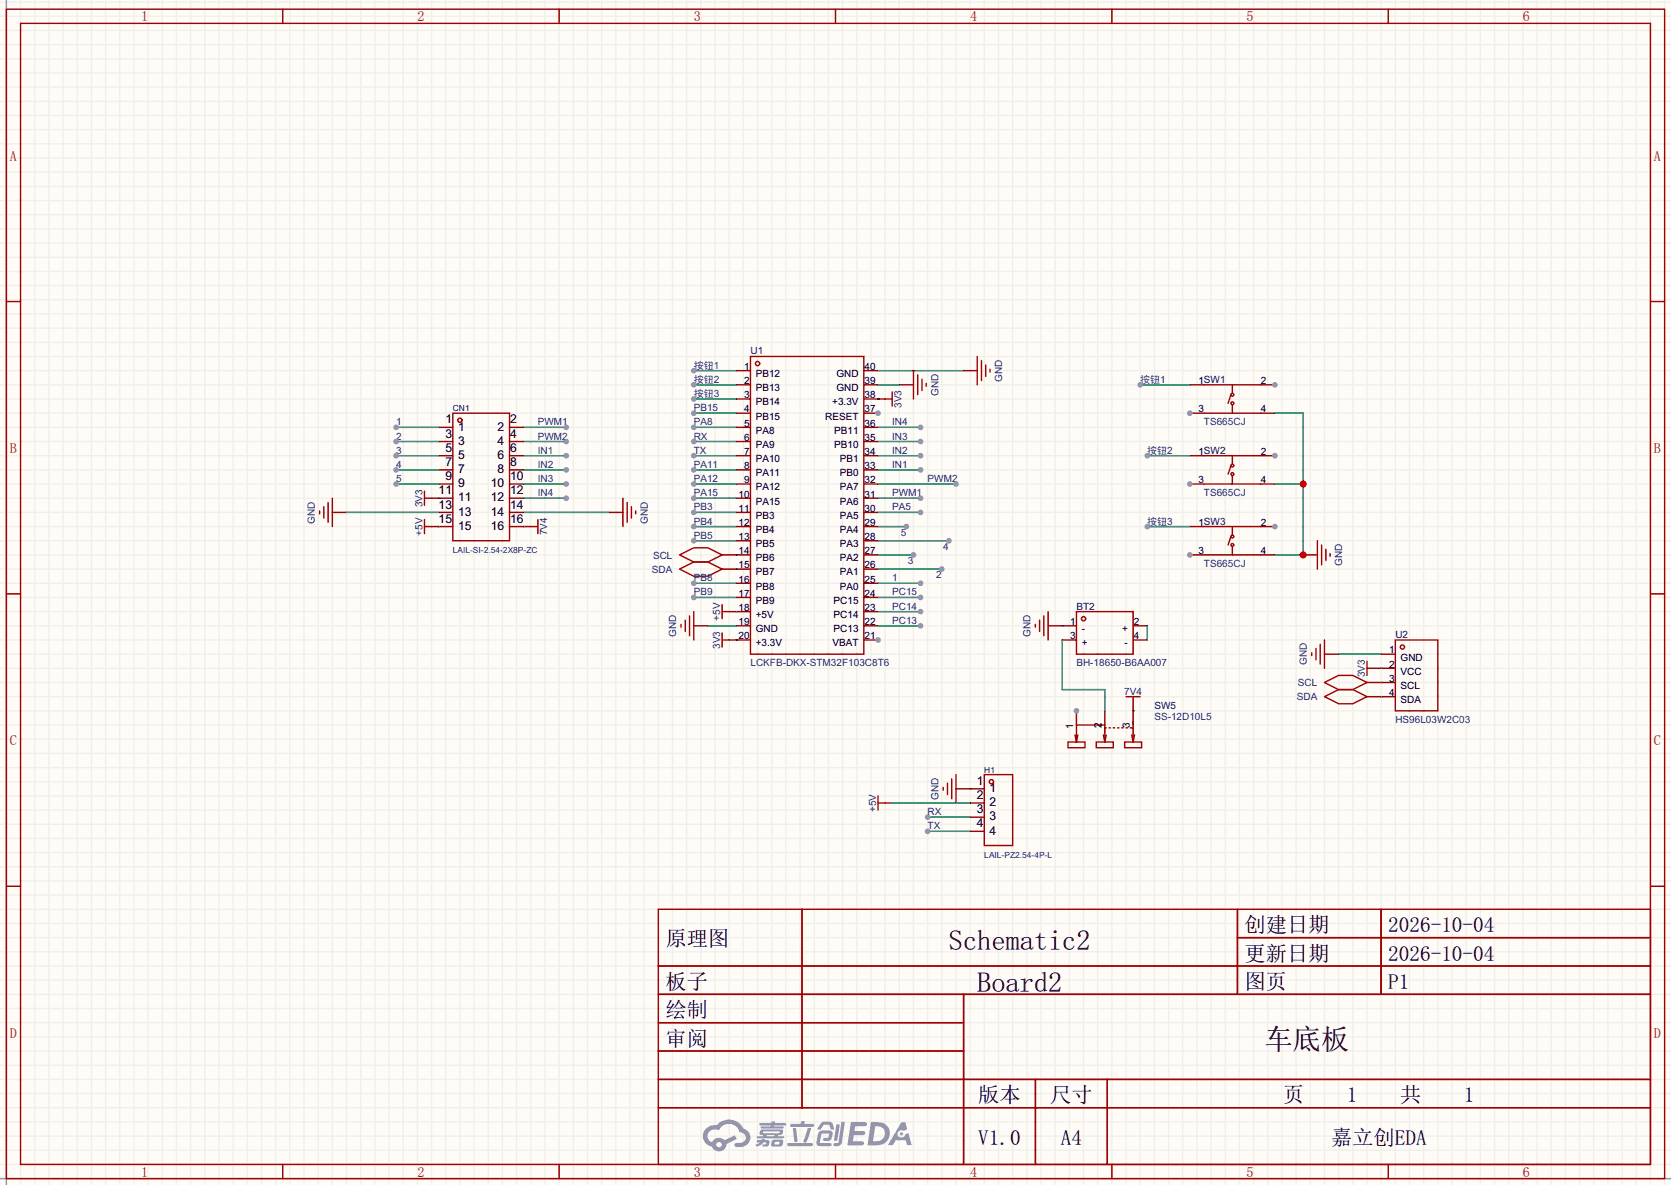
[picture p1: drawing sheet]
<svg xmlns="http://www.w3.org/2000/svg" width="299mm" height="212mm" viewBox="0 0 299 212" stroke-linecap="round" stroke-linejoin="round" font-family="sans-serif">
<path d="M0 0h299.5v212.3h-299.5z" fill="#fffcf7"/>
<g fill="none" stroke="#f0f0eb" stroke-width=".25">
<path d="M0 .4h299.5M0 2.9h299.5M0 5.5h299.5M0 8h299.5M0 10.5h299.5M0 13.1h299.5M0 15.6h299.5M0 18.2h299.5M1.1 0v212.3M3.7 0v212.3M6.2 0v212.3M8.8 0v212.3"/>
<path d="M11.3 0v212.3M13.8 0v212.3M16.4 0v212.3M18.9 0v212.3M21.5 0v212.3M24 0v212.3M26.5 0v212.3M29.1 0v212.3M31.6 0v212.3M34.2 0v212.3M36.7 0v212.3M39.2 0v212.3"/>
<path d="M41.8 0v212.3M44.3 0v212.3M46.9 0v212.3M49.4 0v212.3M51.9 0v212.3M54.5 0v212.3M57 0v212.3M59.6 0v212.3M62.1 0v212.3M64.6 0v212.3M67.2 0v212.3M69.7 0v212.3"/>
<path d="M72.3 0v212.3M74.8 0v212.3M77.3 0v212.3M79.9 0v212.3M82.4 0v212.3M85 0v212.3M87.5 0v212.3M90 0v212.3M92.6 0v212.3M95.1 0v212.3M97.7 0v212.3M100.2 0v212.3"/>
<path d="M102.7 0v212.3M105.3 0v212.3M107.8 0v212.3M110.4 0v212.3M112.9 0v212.3M115.4 0v212.3M118 0v212.3M120.5 0v212.3M123.1 0v212.3M125.6 0v212.3M128.1 0v212.3M130.7 0v212.3"/>
<path d="M133.2 0v212.3M135.8 0v212.3M138.3 0v212.3M140.8 0v212.3M143.4 0v212.3M145.9 0v212.3M148.5 0v212.3M151 0v212.3M153.5 0v212.3M156.1 0v212.3M158.6 0v212.3M161.2 0v212.3"/>
<path d="M163.7 0v212.3M166.2 0v212.3M168.8 0v212.3M171.3 0v212.3M173.9 0v212.3M176.4 0v212.3M178.9 0v212.3M181.5 0v212.3M184 0v212.3M186.6 0v212.3M189.1 0v212.3M191.6 0v212.3"/>
<path d="M194.2 0v212.3M196.7 0v212.3M199.3 0v212.3M201.8 0v212.3M204.3 0v212.3M206.9 0v212.3M209.4 0v212.3M212 0v212.3M214.5 0v212.3M217 0v212.3M219.6 0v212.3M222.1 0v212.3"/>
<path d="M224.7 0v212.3M227.2 0v212.3M229.7 0v212.3M232.3 0v212.3M234.8 0v212.3M237.4 0v212.3M239.9 0v212.3M242.4 0v212.3M245 0v212.3M247.5 0v212.3M250.1 0v212.3M252.6 0v212.3"/>
<path d="M255.1 0v212.3M257.7 0v212.3M260.2 0v212.3M262.8 0v212.3M265.3 0v212.3M267.8 0v212.3M270.4 0v212.3M272.9 0v212.3M275.5 0v212.3M278 0v212.3M280.5 0v212.3M283.1 0v212.3"/>
<path d="M285.6 0v212.3M288.2 0v212.3M290.7 0v212.3M293.2 0v212.3M295.8 0v212.3M298.3 0v212.3M0 20.7h299.5M0 23.2h299.5M0 25.8h299.5M0 28.3h299.5M0 30.9h299.5M0 33.4h299.5"/>
<path d="M0 35.9h299.5M0 38.5h299.5M0 41h299.5M0 43.6h299.5M0 46.1h299.5M0 48.6h299.5M0 51.2h299.5M0 53.7h299.5M0 56.3h299.5M0 58.8h299.5M0 61.3h299.5M0 63.9h299.5"/>
<path d="M0 66.4h299.5M0 69h299.5M0 71.5h299.5M0 74h299.5M0 76.6h299.5M0 79.1h299.5M0 81.7h299.5M0 84.2h299.5M0 86.7h299.5M0 89.3h299.5M0 91.8h299.5M0 94.4h299.5"/>
<path d="M0 96.9h299.5M0 99.4h299.5M0 102h299.5M0 104.5h299.5M0 107.1h299.5M0 109.6h299.5M0 112.1h299.5M0 114.7h299.5M0 117.2h299.5M0 119.8h299.5M0 122.3h299.5M0 124.8h299.5"/>
<path d="M0 127.4h299.5M0 129.9h299.5M0 132.5h299.5M0 135h299.5M0 137.5h299.5M0 140.1h299.5M0 142.6h299.5M0 145.2h299.5M0 147.7h299.5M0 150.2h299.5M0 152.8h299.5M0 155.3h299.5"/>
<path d="M0 157.9h299.5M0 160.4h299.5M0 162.9h299.5M0 165.5h299.5M0 168h299.5M0 170.6h299.5M0 173.1h299.5M0 175.6h299.5M0 178.2h299.5M0 180.7h299.5M0 183.3h299.5M0 185.8h299.5"/>
<path d="M0 188.3h299.5M0 190.9h299.5M0 193.4h299.5M0 196h299.5M0 198.5h299.5M0 201h299.5M0 203.6h299.5M0 206.1h299.5M0 208.7h299.5M0 211.2h299.5"/>
</g>
<path d="M1.1 0v212.3M0 211.2h299.5" fill="none" stroke="#999" stroke-width=".25"/>
<g fill="none" stroke="#a10000" stroke-width=".25">
<path d="M1.1 1.6h297.2v209.6h-297.2zM3.7 4.2h292.1v204.5h-292.1zM50.7 1.6v2.6M100.2 1.6v2.6M149.7 1.6v2.6M199.3 1.6v2.6M248.8 1.6v2.6M1.1 54h2.6M295.8 54h2.5M1.1 106.4h2.6M295.8 106.4h2.5M1.1 158.8h2.6"/>
<path d="M295.8 158.8h2.5M118 162.9h177.8v45.8h-177.8zM118 173.1h177.8M118 178.2h177.8M143.7 162.9v35.6M172.7 178.2v30.5M221.8 162.9v15.3M221.8 168h74M247.5 162.9v15.3M118 183.3h54.7M118 193.4h177.8M118 188.3h54.7"/>
<path d="M118 198.5h177.8M185.6 193.4v15.3M198.4 193.4v15.3M50.7 208.7v2.5M100.2 208.7v2.5M149.7 208.7v2.5M199.3 208.7v2.5M248.8 208.7v2.5"/>
</g>
<g fill="#5487ff">
<path d="M152.5 201.1h1.6a1.34 1.34 0 0 1 1.2 .1 .37 .37 0 0 1-.3 .6h-1.7l-.2 .9h1.6a.37 .37 0 0 1 .4 .4 .37 .37 0 0 1-.4 .3h-1.7l-.2 1.1h.8a1.26 1.26 0 0 1 1.2 .2 .36 .36 0 0 1-.3 .5h-2.6z"/>
<path d="M161.5 201.1h.8l.3 1.2-.6 .3a.72 .72 0 0 0-1.1 .2 .72 .72 0 0 0 .3 1.1 .72 .72 0 0 0 1-.4l.1-.2 .5-.3 .6 2.2h-.8l-.3-.9h-1.8l-.5 .9h-.9z"/>
<path d="M149.9 201.5h.6l-.4 2.7a.31 .31 0 0 1-.3 .2 .31 .31 0 0 1-.3-.2z"/>
<path d="M150.8 201h.6l-.5 3.7a.97 .97 0 0 1-1.5 .5l.1-.3 .6-.1 .2-.1z"/>
<path d="M147.1 201.3l.5-.3h1.3l.3 .5 .3 .8-.1 .1h-.5l-.3-.8-.8-.1-.2 .1-.6 .8h-.5v-.2z"/>
<path d="M146.8 202.9l.4-.3h1.5a.69 .69 0 0 1 .5 .4 .69 .69 0 0 1-.1 .7 .74 .74 0 0 1-.8 .7h-.6a.27 .27 0 0 1-.2-.3 .27 .27 0 0 1 .3-.2h.6l.2-.8-1.4 .1-.3 1.6h1.9a.28 .28 0 0 1 .2 .3 .28 .28 0 0 1-.3 .3h-1.9l-.4-.3-.1-.4z"/>
<path d="M141.1 204.8h4.3a.28 .28 0 0 1 .3 .3 .28 .28 0 0 1-.3 .3h-4.2l-.1-.1z"/>
<path d="M144.8 202.1h.6l-.8 2.5a.3 .3 0 0 1-.4 .1 .3 .3 0 0 1-.2-.2z"/>
<path d="M142.1 202.2h.6l.2 2.2-.2 .3-.4-.2z"/>
<path d="M141.7 201.4h1.8l.2-.5h.5l-.1 .5h1.5a.27 .27 0 0 1 .3 .3 .27 .27 0 0 1-.3 .2h-3.8l-.2-.1z"/>
<path d="M135.7 204.3h.8v-.2h.6l-.1 .2h.8a.7 .7 0 0 1-.5 1.1h-.6v-.3l.6-.1v-.3h-.4a2.13 2.13 0 0 1-1.3 .8l-.2-.4 .8-.4h-.6z"/>
<path d="M136.1 201.2h2.1l.1-.2h.6l-.1 .2h1.9l.2 .3-.2 .2h-1.9l-.1 .2h1.6l.2 .2-.2 .1h-3.9l-.1-.3h1.8v-.2h-1.9l-.1-.2z"/>
<path d="M156.1 201.1l-.6 4.1h1.4a2.14 2.14 0 0 0 2.6-2.1 2.14 2.14 0 0 0-2.7-2zM156.8 201.8a1.37 1.37 0 0 1 1.8 1.2 1.37 1.37 0 0 1-1.5 1.5h-.7z"/>
<path d="M136.3 202.6a.47 .47 0 0 0-.2 .6 .47 .47 0 0 0 .6 .2l.1 .2h-1.1l-.1 .3 4.7 .1 .2-.2-.1-.2h-1l.1-.2a.6 .6 0 0 0 .7-.2 .6 .6 0 0 0 0-.8h-3.5zM136.8 202.8l2.8-.1 .1 .1-.1 .3h-2.8zM137.4 203.4h1.4l-.1 .2h-1.2z"/>
<path d="M138.4 204.4a.9 .9 0 0 0-.1 1 2.48 2.48 0 0 0 1.9-.1 .84 .84 0 0 0 0-1l-1.4-.1zM138.9 204.6h.7h.1v.3l-.2 .2h-.7z"/>
<path d="M126.6 202.2a1.91 1.91 0 0 0-.5 2 1.91 1.91 0 0 0 1.5 1.3 1.35 1.35 0 0 0 1.5 .8 1.35 1.35 0 0 0 1.1-1.3l1.9-.9-.4-.6-1.8 .8a1.41 1.41 0 0 0-2.3 .4 1.25 1.25 0 0 1-.6-1.8 1.25 1.25 0 0 1 1.8-.3 1.97 1.97 0 0 1 2-1.2 1.97 1.97 0 0 1 1.8 1.5 .96 .96 0 0 1 1 .9 .96 .96 0 0 1-.9 1h-.6a.39 .39 0 0 0-.5 .3 .39 .39 0 0 0 .4 .5 1.87 1.87 0 0 0 1.9-.6 1.87 1.87 0 0 0 .4-2l-.7-.6-.4-.2a2.86 2.86 0 0 0-4.8-.6h-.3a2.27 2.27 0 0 0-1.5 .6zM128.4 205.1a.5 .5 0 0 1 1 0 .5 .5 0 0 1-1 0z"/>
<circle cx="161.6" cy="203.2" r=".27"/>
</g>
<g fill="none" stroke="#a10000" stroke-width=".25">
<path d="M134.5 63.9h20.3v53.3h-20.3z"/>
<circle cx="135.8" cy="65.1" r=".38"/>
</g>
<g fill="none" stroke="#870000" stroke-width=".25">
<path d="M132 66.4h2.5M132 69h2.5M132 71.5h2.5M132 74h2.5M132 76.6h2.5M132 79.1h2.5M132 81.7h2.5M132 84.2h2.5M132 86.7h2.5M132 89.3h2.5M132 91.8h2.5M132 94.4h2.5"/>
<path d="M132 96.9h2.5M132 99.4h2.5M132 102h2.5M132 104.5h2.5M132 107.1h2.5M132 109.6h2.5M132 112.1h2.5M132 114.7h2.5M154.8 114.7h2.6"/>
</g>
<circle cx="157.4" cy="114.7" r=".51" fill="#999"/>
<g fill="none" stroke="#870000" stroke-width=".25">
<path d="M154.8 79.1h2.6M154.8 76.6h2.6M154.8 74h2.6M154.8 99.4h2.6M154.8 96.9h2.6M154.8 94.4h2.6M154.8 91.8h2.6M154.8 89.3h2.6M154.8 86.7h2.6M154.8 84.2h2.6M154.8 81.7h2.6M154.8 112.1h2.6"/>
<path d="M154.8 109.6h2.6M154.8 107.1h2.6M154.8 104.5h2.6M154.8 102h2.6"/>
</g>
<circle cx="157.4" cy="74" r=".51" fill="#999"/>
<g fill="none" stroke="#870000" stroke-width=".25">
<path d="M154.8 71.5h2.6M154.8 69h2.6M154.8 66.4h2.6M213.2 69h2.6M225.9 69h2.6M190.4 112.1h2.5M190.4 114.7h2.5M203.1 112.1h2.5M203.1 114.7h2.5M247.5 117.2h2.6M247.5 119.8h2.6M247.5 122.3h2.6"/>
<path d="M247.5 124.8h2.6"/>
</g>
<g fill="none" stroke="#a10000" stroke-width=".25">
<path d="M215.8 69h10.1M215.8 74h10.1M220.6 70.7l-.5 1.6M220.9 69v1.5M220.9 72.5v1.5M192.9 109.6h10.2v7.6h-10.2zM250.1 114.7h7.6v12.7h-7.6z"/>
<circle cx="220.9" cy="70.7" r=".25"/>
<circle cx="220.9" cy="72.3" r=".25"/>
<circle cx="194.2" cy="110.9" r=".38"/>
<circle cx="251.3" cy="115.9" r=".38"/>
</g>
<circle cx="228.5" cy="69" r=".51" fill="#999"/>
<path d="M213.2 74h2.6" fill="none" stroke="#870000" stroke-width=".25"/>
<circle cx="213.2" cy="74" r=".51" fill="#999"/>
<path d="M225.9 74h2.6M213.2 94.4h2.6M225.9 94.4h2.6" fill="none" stroke="#870000" stroke-width=".25"/>
<g fill="none" stroke="#a10000" stroke-width=".25">
<path d="M215.8 94.4h10.1M215.8 99.4h10.1M220.6 96.1l-.5 1.6M220.9 94.4v1.5M220.9 97.9v1.5"/>
<circle cx="220.9" cy="97.7" r=".25"/>
<circle cx="220.9" cy="96.1" r=".25"/>
</g>
<circle cx="228.5" cy="94.4" r=".51" fill="#999"/>
<path d="M213.2 99.4h2.6" fill="none" stroke="#870000" stroke-width=".25"/>
<circle cx="213.2" cy="99.4" r=".51" fill="#999"/>
<path d="M213.2 81.7h2.6M225.9 99.4h2.6M225.9 81.7h2.6" fill="none" stroke="#870000" stroke-width=".25"/>
<g fill="none" stroke="#a10000" stroke-width=".25">
<path d="M215.8 81.7h10.1M215.8 86.7h10.1M220.6 83.4l-.5 1.6M220.9 81.7v1.5M220.9 85.2v1.5"/>
<circle cx="220.9" cy="83.4" r=".25"/>
<circle cx="220.9" cy="85" r=".25"/>
</g>
<circle cx="228.5" cy="81.7" r=".51" fill="#999"/>
<path d="M213.2 86.7h2.6" fill="none" stroke="#870000" stroke-width=".25"/>
<circle cx="213.2" cy="86.7" r=".51" fill="#999"/>
<g fill="none" stroke="#870000" stroke-width=".25">
<path d="M78.6 76.6h2.6M78.6 79.1h2.6M91.3 76.6h2.6M91.3 79.1h2.6M78.6 86.7h2.6M78.6 94.4h2.6M78.6 91.8h2.6M78.6 81.7h2.6M78.6 89.3h2.6M78.6 84.2h2.6M91.3 86.7h2.6M91.3 94.4h2.6"/>
<path d="M91.3 91.8h2.6M91.3 81.7h2.6M91.3 89.3h2.6M91.3 84.2h2.6M225.9 86.7h2.6"/>
</g>
<g fill="none" stroke="#a10000" stroke-width=".25">
<path d="M81.2 74h10.1v22.9h-10.1z"/>
<circle cx="82.4" cy="75.3" r=".38"/>
</g>
<path d="M71 76.6h7.6" fill="none" stroke="#008700" stroke-width=".25"/>
<circle cx="71" cy="76.6" r=".51" fill="#999"/>
<path d="M71 79.1h7.6" fill="none" stroke="#008700" stroke-width=".25"/>
<circle cx="71" cy="79.1" r=".51" fill="#999"/>
<path d="M157.4 102h11.4" fill="none" stroke="#008700" stroke-width=".25"/>
<circle cx="168.8" cy="102" r=".51" fill="#999"/>
<path d="M157.4 99.4h6.3" fill="none" stroke="#008700" stroke-width=".25"/>
<circle cx="163.7" cy="99.4" r=".51" fill="#999"/>
<path d="M71 81.7h7.6" fill="none" stroke="#008700" stroke-width=".25"/>
<circle cx="71" cy="81.7" r=".51" fill="#999"/>
<path d="M157.4 96.9h12.7" fill="none" stroke="#008700" stroke-width=".25"/>
<circle cx="170.1" cy="96.9" r=".51" fill="#999"/>
<path d="M71 84.2h7.6" fill="none" stroke="#008700" stroke-width=".25"/>
<circle cx="71" cy="84.2" r=".51" fill="#999"/>
<path d="M71 86.7h7.6" fill="none" stroke="#008700" stroke-width=".25"/>
<circle cx="71" cy="86.7" r=".51" fill="#999"/>
<path d="M157.4 94.4h5" fill="none" stroke="#008700" stroke-width=".25"/>
<circle cx="162.4" cy="94.4" r=".51" fill="#999"/>
<path d="M93.9 76.6h7.6" fill="none" stroke="#008700" stroke-width=".25"/>
<circle cx="101.5" cy="76.6" r=".51" fill="#999"/>
<path d="M93.9 79.1h7.6" fill="none" stroke="#008700" stroke-width=".25"/>
<circle cx="101.5" cy="79.1" r=".51" fill="#999"/>
<path d="M93.9 81.7h7.6" fill="none" stroke="#008700" stroke-width=".25"/>
<circle cx="101.5" cy="81.7" r=".51" fill="#999"/>
<path d="M93.9 84.2h7.6" fill="none" stroke="#008700" stroke-width=".25"/>
<circle cx="101.5" cy="84.2" r=".51" fill="#999"/>
<path d="M93.9 86.7h7.6" fill="none" stroke="#008700" stroke-width=".25"/>
<circle cx="101.5" cy="86.7" r=".51" fill="#999"/>
<path d="M93.9 89.3h7.6" fill="none" stroke="#008700" stroke-width=".25"/>
<circle cx="101.5" cy="89.3" r=".51" fill="#999"/>
<path d="M157.4 71.5h1.2M161.2 69h2.5M172.6 66.4h2.5M59.6 91.8h2.5M77.3 94.4h1.3M77.3 89.3h1.3M124.3 112.1h2.6M130.7 109.6h1.3M130.7 114.7h1.3M237.4 117.2h2.5M246.3 119.8h1.2M192.9 127.4v2.5" fill="none" stroke="#870000" stroke-width=".25"/>
<g fill="none" stroke="#a10000" stroke-width=".25">
<path d="M158.6 71.5h1.3M159.9 70.2v2.6M163.7 66.4v5.1M164.5 67.2v3.5M165.2 67.9v2.1M166 68.7v.5M175.1 63.9v5.1M175.9 64.6v3.6M176.7 65.4v2M177.4 66.2v.5M57.3 91.6v.5M58 90.8v2"/>
<path d="M58.8 90v3.6M59.6 89.3v5.1M76.1 88v2.5M76.1 93.1v2.5M76.1 94.4h1.2M76.1 89.3h1.2M122 111.9v.5M122.8 111.1v2.1M123.6 110.4v3.5M124.3 109.6v5.1M129.4 108.3v2.6M129.4 113.4v2.5"/>
<path d="M129.4 109.6h1.3M129.4 114.7h1.3M235.1 117v.5M235.8 116.2v2M236.6 115.4v3.6M237.4 114.7v5.1M245 118.5v2.5M245 119.8h1.3M191.4 133h3v1h-3zM192.7 131.7l.2 1.3M193.2 131.7l-.3 1.3M196.5 133h3v1h-3z"/>
<path d="M197.7 131.7l.3 1.3 .2-1.3M198 129.9h-5.1v3.1M201.5 133h3.1v1h-3.1zM202.8 131.7l.3 1.3 .2-1.3"/>
</g>
<path d="M157.4 71.5h.1M157.4 66.4h15.2M157.4 69h3.8M62.1 91.8h16.5M78.6 94.4h.1M78.6 89.3h.1M126.9 112.1h5.1M132 109.6h.1M132 114.7h.1M239.9 117.2h7.6M247.5 119.8h.1" fill="none" stroke="#008700" stroke-width=".25"/>
<circle cx="192.9" cy="127.4" r=".51" fill="#999"/>
<path d="M198 127.4v2.5M203.1 127.4v2.5" fill="none" stroke="#870000" stroke-width=".25"/>
<path d="M198 129.9v1.3M198.2 130.4h-.2v2.1M198.8 130.4h.2M199.5 130.4h.3M200.3 130.4h.2M201 130.4h.3M201.8 130.4h.3M202.6 130.4h.5v2.1M203.1 129.3v1.3" fill="none" stroke="#a10000" stroke-width=".25"/>
<path d="M157.4 104.5h7.6" fill="none" stroke="#008700" stroke-width=".25"/>
<circle cx="165" cy="104.5" r=".51" fill="#999"/>
<path d="M157.4 89.3h7.6" fill="none" stroke="#008700" stroke-width=".25"/>
<circle cx="165" cy="89.3" r=".51" fill="#999"/>
<path d="M157.4 86.7h13.9" fill="none" stroke="#008700" stroke-width=".25"/>
<circle cx="171.3" cy="86.7" r=".51" fill="#999"/>
<path d="M157.4 84.2h7.6" fill="none" stroke="#008700" stroke-width=".25"/>
<circle cx="165" cy="84.2" r=".51" fill="#999"/>
<path d="M157.4 81.7h7.6" fill="none" stroke="#008700" stroke-width=".25"/>
<circle cx="165" cy="81.7" r=".51" fill="#999"/>
<path d="M157.4 79.1h7.6" fill="none" stroke="#008700" stroke-width=".25"/>
<circle cx="165" cy="79.1" r=".51" fill="#999"/>
<path d="M157.4 76.6h7.6" fill="none" stroke="#008700" stroke-width=".25"/>
<circle cx="165" cy="76.6" r=".51" fill="#999"/>
<path d="M93.9 94.4h1.2M109.1 91.8h2.5M187.8 112.1h2.6M203.1 126.1v1.3" fill="none" stroke="#870000" stroke-width=".25"/>
<path d="M95.1 94.4h1.3M96.4 93.1v2.5M111.6 89.3v5.1M112.4 90v3.6M113.2 90.8v2M113.9 91.6v.5M185.5 111.9v.5M186.3 111.1v2.1M187.1 110.4v3.5M187.8 109.6v5.1M201.8 124.8h2.5M203.1 124.8v1.3" fill="none" stroke="#a10000" stroke-width=".25"/>
<path d="M228.5 74h5.1v25.4h-5.1M93.9 94.4h.1M93.9 91.8h15.2M228.5 86.7h5.1" fill="none" stroke="#008700" stroke-width=".25"/>
<circle cx="233.6" cy="86.7" r=".63" fill="#c00"/>
<path d="M129.4 99.4h2.6M129.4 102h2.6M245 122.3h2.5M245 124.8h2.5" fill="none" stroke="#870000" stroke-width=".25"/>
<path d="M121.8 99.4l2.5-1.2h2.6l2.5 1.2-2.5 1.3h-2.6zM121.8 102l2.5-1.3h2.6l2.5 1.3-2.5 1.2h-2.6zM237.4 122.3l2.5-1.3h2.5l2.6 1.3-2.6 1.3h-2.5zM237.4 124.8l2.5-1.2h2.5l2.6 1.2-2.6 1.3h-2.5z" fill="none" stroke="#a10000" stroke-width=".25"/>
<path d="M204.3 69h8.9M132 99.4h.1M132 102h.1M247.5 122.3h.1M247.5 124.8h.1" fill="none" stroke="#008700" stroke-width=".25"/>
<circle cx="204.3" cy="69" r=".51" fill="#999"/>
<path d="M124.3 66.4h7.7" fill="none" stroke="#008700" stroke-width=".25"/>
<circle cx="124.3" cy="66.4" r=".51" fill="#999"/>
<path d="M205.6 81.7h7.6" fill="none" stroke="#008700" stroke-width=".25"/>
<circle cx="205.6" cy="81.7" r=".51" fill="#999"/>
<path d="M124.3 69h7.7" fill="none" stroke="#008700" stroke-width=".25"/>
<circle cx="124.3" cy="69" r=".51" fill="#999"/>
<path d="M205.6 94.4h7.6" fill="none" stroke="#008700" stroke-width=".25"/>
<circle cx="205.6" cy="94.4" r=".51" fill="#999"/>
<path d="M124.3 71.5h7.7" fill="none" stroke="#008700" stroke-width=".25"/>
<circle cx="124.3" cy="71.5" r=".51" fill="#999"/>
<path d="M190.4 112.1h.1M190.4 114.7v8.9h7.6v3.8M205.6 112.1v2.6M203.1 127.4h.1" fill="none" stroke="#008700" stroke-width=".25"/>
<path d="M233.6 99.4h2.5" fill="none" stroke="#870000" stroke-width=".25"/>
<circle cx="233.6" cy="99.4" r=".63" fill="#c00"/>
<g fill="none" stroke="#a10000" stroke-width=".25">
<path d="M236.1 96.9v5.1M236.9 97.7v3.5M237.6 98.4v2.1M238.4 99.2v.5M170.6 139.6v3.5M171.3 138.8v5.1M176.4 138.8h5.1v12.7h-5.1zM157.4 142.6v2.6M157.4 143.9h1.2M169 141.1v.5M169.8 140.3v2.1"/>
<circle cx="177.7" cy="140.1" r=".38"/>
</g>
<path d="M158.6 143.9h1.3M171.3 141.3h5.1M173.9 143.9h2.5M173.9 146.4h2.5M173.9 149h2.5" fill="none" stroke="#870000" stroke-width=".25"/>
<path d="M159.9 143.9h14M166.2 146.4h7.7M173.9 141.3h.1" fill="none" stroke="#008700" stroke-width=".25"/>
<circle cx="166.2" cy="146.4" r=".51" fill="#999"/>
<path d="M124.3 79.1h7.7" fill="none" stroke="#008700" stroke-width=".25"/>
<circle cx="124.3" cy="79.1" r=".51" fill="#999"/>
<path d="M124.3 81.7h7.7" fill="none" stroke="#008700" stroke-width=".25"/>
<circle cx="124.3" cy="81.7" r=".51" fill="#999"/>
<path d="M166.2 149h7.7" fill="none" stroke="#008700" stroke-width=".25"/>
<circle cx="166.2" cy="149" r=".51" fill="#999"/>
<path d="M124.3 74h7.7" fill="none" stroke="#008700" stroke-width=".25"/>
<circle cx="124.3" cy="74" r=".51" fill="#999"/>
<path d="M124.3 76.6h7.7" fill="none" stroke="#008700" stroke-width=".25"/>
<circle cx="124.3" cy="76.6" r=".51" fill="#999"/>
<path d="M124.3 84.2h7.7" fill="none" stroke="#008700" stroke-width=".25"/>
<circle cx="124.3" cy="84.2" r=".51" fill="#999"/>
<path d="M124.3 86.7h7.7" fill="none" stroke="#008700" stroke-width=".25"/>
<circle cx="124.3" cy="86.7" r=".51" fill="#999"/>
<path d="M124.3 89.3h7.7" fill="none" stroke="#008700" stroke-width=".25"/>
<circle cx="124.3" cy="89.3" r=".51" fill="#999"/>
<path d="M124.3 91.8h7.7" fill="none" stroke="#008700" stroke-width=".25"/>
<circle cx="124.3" cy="91.8" r=".51" fill="#999"/>
<path d="M124.3 94.4h7.7" fill="none" stroke="#008700" stroke-width=".25"/>
<circle cx="124.3" cy="94.4" r=".51" fill="#999"/>
<path d="M124.3 96.9h7.7" fill="none" stroke="#008700" stroke-width=".25"/>
<circle cx="124.3" cy="96.9" r=".51" fill="#999"/>
<path d="M124.3 104.5h7.7" fill="none" stroke="#008700" stroke-width=".25"/>
<circle cx="124.3" cy="104.5" r=".51" fill="#999"/>
<path d="M124.3 107.1h7.7" fill="none" stroke="#008700" stroke-width=".25"/>
<circle cx="124.3" cy="107.1" r=".51" fill="#999"/>
<path d="M157.4 107.1h7.6" fill="none" stroke="#008700" stroke-width=".25"/>
<circle cx="165" cy="107.1" r=".51" fill="#999"/>
<path d="M157.4 109.6h7.6" fill="none" stroke="#008700" stroke-width=".25"/>
<circle cx="165" cy="109.6" r=".51" fill="#999"/>
<path d="M157.4 112.1h7.6" fill="none" stroke="#008700" stroke-width=".25"/>
<circle cx="165" cy="112.1" r=".51" fill="#999"/>
<path d="M157.4 91.8h7.6" fill="none" stroke="#008700" stroke-width=".25"/>
<circle cx="165" cy="91.8" r=".51" fill="#999"/>
<g font-size="5.1">
<text x="170" y="170.2">Schematic2</text>
<text x="175.1" y="177.8">Board2</text>
<text x="226.6" y="188">车底板</text>
</g>
<g font-size="3.8">
<text x="223" y="167">创建日期</text>
<text x="248.8" y="167">2026-10-04</text>
<text x="119.3" y="169.6">原理图</text>
<text x="223" y="172.1">更新日期</text>
<text x="248.8" y="172.1">2026-10-04</text>
<text x="119.3" y="177.2">板子</text>
<text x="223" y="177.2">图页</text>
<text x="248.8" y="177.2">P1</text>
<text x="119.3" y="182.3">绘制</text>
<text x="119.3" y="187.4">审阅</text>
<text x="175.3" y="197.5">版本</text>
<text x="188.2" y="197.5">尺寸</text>
<text x="230" y="197.5">页</text>
<text x="241.4" y="197.5">1</text>
<text x="250.9" y="197.5">共</text>
<text x="262.4" y="197.5">1</text>
<text x="175.3" y="205.1">V1.0</text>
<text x="190.1" y="205.1">A4</text>
<text x="238.5" y="205.1">嘉立创EDA</text>
</g>
<g font-size="2.5" fill="#a00000">
<text x="25.3" y="3.8">1</text>
<text x="74.8" y="3.8">2</text>
<text x="124.3" y="3.8">3</text>
<text x="173.9" y="3.8">4</text>
<text x="223.4" y="3.8">5</text>
<text x="272.9" y="3.8">6</text>
<text x="1.8" y="28.8">A</text>
<text x="296.4" y="28.8">A</text>
<text x="1.8" y="81.2">B</text>
<text x="296.4" y="81.2">B</text>
<text x="1.8" y="133.5">C</text>
<text x="296.4" y="133.5">C</text>
<text x="1.8" y="185.9">D</text>
<text x="296.4" y="185.9">D</text>
<text x="25.3" y="210.9">1</text>
<text x="74.8" y="210.9">2</text>
<text x="124.3" y="210.9">3</text>
<text x="173.9" y="210.9">4</text>
<text x="223.4" y="210.9">5</text>
<text x="272.9" y="210.9">6</text>
</g>
<g font-size="2.2">
<text x="79.8" y="75.9">1</text>
<text x="82.1" y="77.2">1</text>
<text x="89.2" y="77.2">2</text>
<text x="91.4" y="75.9">2</text>
<text x="79.8" y="78.4">3</text>
<text x="79.8" y="81">5</text>
<text x="79.8" y="83.5">7</text>
<text x="82.1" y="79.7">3</text>
<text x="82.1" y="82.2">5</text>
<text x="89.2" y="82.2">6</text>
<text x="89.2" y="79.7">4</text>
<text x="91.4" y="83.5">8</text>
<text x="91.4" y="81">6</text>
<text x="91.4" y="78.4">4</text>
<text x="78.6" y="88.6">11</text>
<text x="79.8" y="86">9</text>
<text x="82.1" y="84.8">7</text>
<text x="82.1" y="87.3">9</text>
<text x="82.1" y="89.9">11</text>
<text x="88" y="89.9">12</text>
<text x="88" y="87.3">10</text>
<text x="89.2" y="84.8">8</text>
<text x="91.4" y="88.6">12</text>
<text x="91.4" y="86">10</text>
<text x="78.6" y="91.1">13</text>
<text x="78.6" y="93.7">15</text>
<text x="82.1" y="92.4">13</text>
<text x="82.1" y="94.9">15</text>
<text x="88" y="94.9">16</text>
<text x="88" y="92.4">14</text>
<text x="91.4" y="93.7">16</text>
<text x="91.4" y="91.1">14</text>
<text x="175.1" y="140.7">1</text>
<text x="175.1" y="143.2">2</text>
<text x="177.3" y="141.9">1</text>
<text x="175.1" y="145.7">3</text>
<text x="175.1" y="148.3">4</text>
<text x="177.3" y="144.5">2</text>
<text x="177.3" y="147">3</text>
<text x="177.3" y="149.5">4</text>
</g>
<g font-size="1.8" fill="#000080">
<text x="134.5" y="63.5">U1</text>
<text x="192.9" y="109.2">BT2</text>
<text x="250.1" y="114.3">U2</text>
<text x="206.9" y="127">SW5</text>
</g>
<g font-size="1.8" fill="#00f">
<text x="124.3" y="66.1">按</text>
<text x="124.3" y="68.6">按</text>
<text x="124.3" y="71.1">按</text>
<text x="126.1" y="66.1">钮1</text>
<text x="126.1" y="68.6">钮2</text>
<text x="126.1" y="71.1">钮3</text>
<text x="168.2" y="71" transform="rotate(-90 168.2 71)">GND</text>
<text x="179.6" y="68.4" transform="rotate(-90 179.6 68.4)">GND</text>
<text x="204.3" y="68.6">按钮1</text>
<text x="71" y="76.2">1</text>
<text x="96.4" y="76.2">PWM1</text>
<text x="124.3" y="73.7">PB15</text>
<text x="124.3" y="76.2">PA8</text>
<text x="159.9" y="76.2">IN4</text>
<text x="161.6" y="73.1" transform="rotate(-90 161.6 73.1)">3V3</text>
<text x="215.8" y="76.2">TS665CJ</text>
<text x="71" y="78.8">2</text>
<text x="71" y="81.3">3</text>
<text x="71" y="83.8">4</text>
<text x="96.4" y="78.8">PWM2</text>
<text x="96.4" y="81.3">IN1</text>
<text x="96.4" y="83.8">IN2</text>
<text x="124.3" y="78.8">RX</text>
<text x="124.3" y="81.3">TX</text>
<text x="124.3" y="83.8">PA11</text>
<text x="159.9" y="83.8">IN1</text>
<text x="159.9" y="81.3">IN2</text>
<text x="159.9" y="78.8">IN3</text>
<text x="205.6" y="81.3">按</text>
<text x="207.4" y="81.3">钮2</text>
<text x="71" y="86.4">5</text>
<text x="96.4" y="86.4">IN3</text>
<text x="96.4" y="88.9">IN4</text>
<text x="124.3" y="86.4">PA12</text>
<text x="124.3" y="88.9">PA15</text>
<text x="159.9" y="88.9">PWM1</text>
<text x="166.2" y="86.4">PWM2</text>
<text x="215.8" y="88.9">TS665CJ</text>
<text x="56.4" y="93.8" transform="rotate(-90 56.4 93.8)">GND</text>
<text x="75.7" y="96" transform="rotate(-90 75.7 96)">+5V</text>
<text x="75.7" y="90.9" transform="rotate(-90 75.7 90.9)">3V3</text>
<text x="98.1" y="96" transform="rotate(-90 98.1 96)">7V4</text>
<text x="116.1" y="93.8" transform="rotate(-90 116.1 93.8)">GND</text>
<text x="124.3" y="91.5">PB3</text>
<text x="124.3" y="94">PB4</text>
<text x="159.9" y="91.5">PA5</text>
<text x="205.6" y="94">按</text>
<text x="207.4" y="94">钮3</text>
<text x="117" y="100.1">SCL</text>
<text x="124.3" y="96.5">PB5</text>
<text x="161.4" y="96">5</text>
<text x="162.7" y="101.1">3</text>
<text x="169.1" y="98.6">4</text>
<text x="215.8" y="101.6">TS665CJ</text>
<text x="240.6" y="101.4" transform="rotate(-90 240.6 101.4)">GND</text>
<text x="116.8" y="102.6">SDA</text>
<text x="124.3" y="104.2">PB8</text>
<text x="124.3" y="106.7">PB9</text>
<text x="159.9" y="104.2">1</text>
<text x="159.9" y="106.7">PC15</text>
<text x="167.8" y="103.6">2</text>
<text x="129.1" y="111.2" transform="rotate(-90 129.1 111.2)">+5V</text>
<text x="159.9" y="109.2">PC14</text>
<text x="159.9" y="111.8">PC13</text>
<text x="121.2" y="114.1" transform="rotate(-90 121.2 114.1)">GND</text>
<text x="129.1" y="116.3" transform="rotate(-90 129.1 116.3)">3V3</text>
<text x="134.5" y="119.4">LCKFB-DKX-STM32F103C8T6</text>
<text x="184.7" y="114.1" transform="rotate(-90 184.7 114.1)">GND</text>
<text x="192.9" y="119.4">BH-18650-B6AA007</text>
<text x="234.2" y="119.2" transform="rotate(-90 234.2 119.2)">GND</text>
<text x="201.5" y="124.5">7V4</text>
<text x="232.4" y="125.5">SDA</text>
<text x="232.6" y="123">SCL</text>
<text x="244.6" y="121.4" transform="rotate(-90 244.6 121.4)">3V3</text>
<text x="206.9" y="129">SS-12D10L5</text>
<text x="250.1" y="129.6">HS96L03W2C03</text>
<text x="168.2" y="143.3" transform="rotate(-90 168.2 143.3)">GND</text>
<text x="157" y="145.5" transform="rotate(-90 157 145.5)">+5V</text>
<text x="166.2" y="146.1">RX</text>
<text x="166.2" y="148.6">TX</text>
</g>
<g font-size="1.8">
<text x="133.4" y="66.3">1</text>
<text x="133.4" y="68.8">2</text>
<text x="133.4" y="71.4">3</text>
<text x="135.4" y="67.6">PB12</text>
<text x="135.4" y="70.1">PB13</text>
<text x="149.9" y="70.1">GND</text>
<text x="149.9" y="67.6">GND</text>
<text x="154.9" y="71.4">38</text>
<text x="154.9" y="68.8">39</text>
<text x="154.9" y="66.3">40</text>
<text x="214.8" y="68.8">1SW1</text>
<text x="225.9" y="68.8">2</text>
<text x="133.4" y="73.9">4</text>
<text x="133.4" y="76.5">5</text>
<text x="135.4" y="72.6">PB14</text>
<text x="135.4" y="75.2">PB15</text>
<text x="135.4" y="77.7">PA8</text>
<text x="147.9" y="75.2">RESET</text>
<text x="149.1" y="72.6">+3.3V</text>
<text x="149.5" y="77.7">PB11</text>
<text x="154.9" y="76.5">36</text>
<text x="154.9" y="73.9">37</text>
<text x="214.8" y="73.9">3</text>
<text x="225.9" y="73.9">4</text>
<text x="133.4" y="79">6</text>
<text x="133.4" y="81.5">7</text>
<text x="135.4" y="80.3">PA9</text>
<text x="135.4" y="82.8">PA10</text>
<text x="149.5" y="80.3">PB10</text>
<text x="150.5" y="82.8">PB1</text>
<text x="154.9" y="81.5">34</text>
<text x="154.9" y="79">35</text>
<text x="214.8" y="81.5">1SW2</text>
<text x="225.9" y="81.5">2</text>
<text x="132.4" y="89.2">10</text>
<text x="133.4" y="84.1">8</text>
<text x="133.4" y="86.6">9</text>
<text x="135.4" y="85.3">PA11</text>
<text x="135.4" y="87.9">PA12</text>
<text x="150.5" y="87.9">PA7</text>
<text x="150.5" y="85.3">PB0</text>
<text x="154.9" y="89.2">31</text>
<text x="154.9" y="86.6">32</text>
<text x="154.9" y="84.1">33</text>
<text x="214.8" y="86.6">3</text>
<text x="225.9" y="86.6">4</text>
<text x="132.4" y="91.7">11</text>
<text x="132.4" y="94.2">12</text>
<text x="135.4" y="90.4">PA15</text>
<text x="135.4" y="93">PB3</text>
<text x="135.4" y="95.5">PB4</text>
<text x="150.5" y="95.5">PA4</text>
<text x="150.5" y="93">PA5</text>
<text x="150.5" y="90.4">PA6</text>
<text x="154.9" y="94.2">29</text>
<text x="154.9" y="91.7">30</text>
<text x="214.8" y="94.2">1SW3</text>
<text x="225.9" y="94.2">2</text>
<text x="132.4" y="96.8">13</text>
<text x="132.4" y="99.3">14</text>
<text x="132.4" y="101.9">15</text>
<text x="135.4" y="98">PB5</text>
<text x="135.4" y="100.6">PB6</text>
<text x="150.5" y="100.6">PA2</text>
<text x="150.5" y="98">PA3</text>
<text x="154.9" y="101.9">26</text>
<text x="154.9" y="99.3">27</text>
<text x="154.9" y="96.8">28</text>
<text x="214.8" y="99.3">3</text>
<text x="225.9" y="99.3">4</text>
<text x="132.4" y="104.4">16</text>
<text x="132.4" y="106.9">17</text>
<text x="135.4" y="103.1">PB7</text>
<text x="135.4" y="105.7">PB8</text>
<text x="150.5" y="105.7">PA0</text>
<text x="150.5" y="103.1">PA1</text>
<text x="154.9" y="106.9">24</text>
<text x="154.9" y="104.4">25</text>
<text x="132.4" y="109.5">18</text>
<text x="132.4" y="112">19</text>
<text x="135.4" y="108.2">PB9</text>
<text x="135.4" y="110.7">+5V</text>
<text x="135.4" y="113.3">GND</text>
<text x="149.4" y="113.3">PC13</text>
<text x="149.4" y="110.7">PC14</text>
<text x="149.4" y="108.2">PC15</text>
<text x="154.9" y="112">22</text>
<text x="154.9" y="109.5">23</text>
<text x="191.8" y="112">1</text>
<text x="193.9" y="113.3">-</text>
<text x="201.1" y="113.3">+</text>
<text x="203.2" y="112">2</text>
<text x="132.4" y="114.6">20</text>
<text x="135.4" y="115.8">+3.3V</text>
<text x="149.2" y="115.8">VBAT</text>
<text x="154.9" y="114.6">21</text>
<text x="191.8" y="114.6">3</text>
<text x="193.9" y="115.8">+</text>
<text x="201.5" y="115.8">-</text>
<text x="203.2" y="114.6">4</text>
<text x="248.9" y="117.1">1</text>
<text x="248.9" y="119.6">2</text>
<text x="251" y="118.4">GND</text>
<text x="248.9" y="122.2">3</text>
<text x="248.9" y="124.7">4</text>
<text x="251" y="120.9">VCC</text>
<text x="251" y="123.4">SCL</text>
<text x="251" y="126">SDA</text>
<text x="192.3" y="130.7" transform="rotate(-90 192.3 130.7)">1</text>
<text x="197.4" y="130.4" transform="rotate(-90 197.4 130.4)">2</text>
<text x="202.5" y="130.4" transform="rotate(-90 202.5 130.4)">3</text>
</g>
<g font-size="1.5" fill="#000080">
<text x="81.2" y="73.7">CN1</text>
<text x="176.4" y="138.5">H1</text>
</g>
<g font-size="1.5" fill="#00f">
<text x="81.2" y="99.1">LAIL-SI-2.54-2X8P-ZC</text>
<text x="176.4" y="153.7">LAIL-PZ2.54-4P-L</text>
</g>
</svg>
